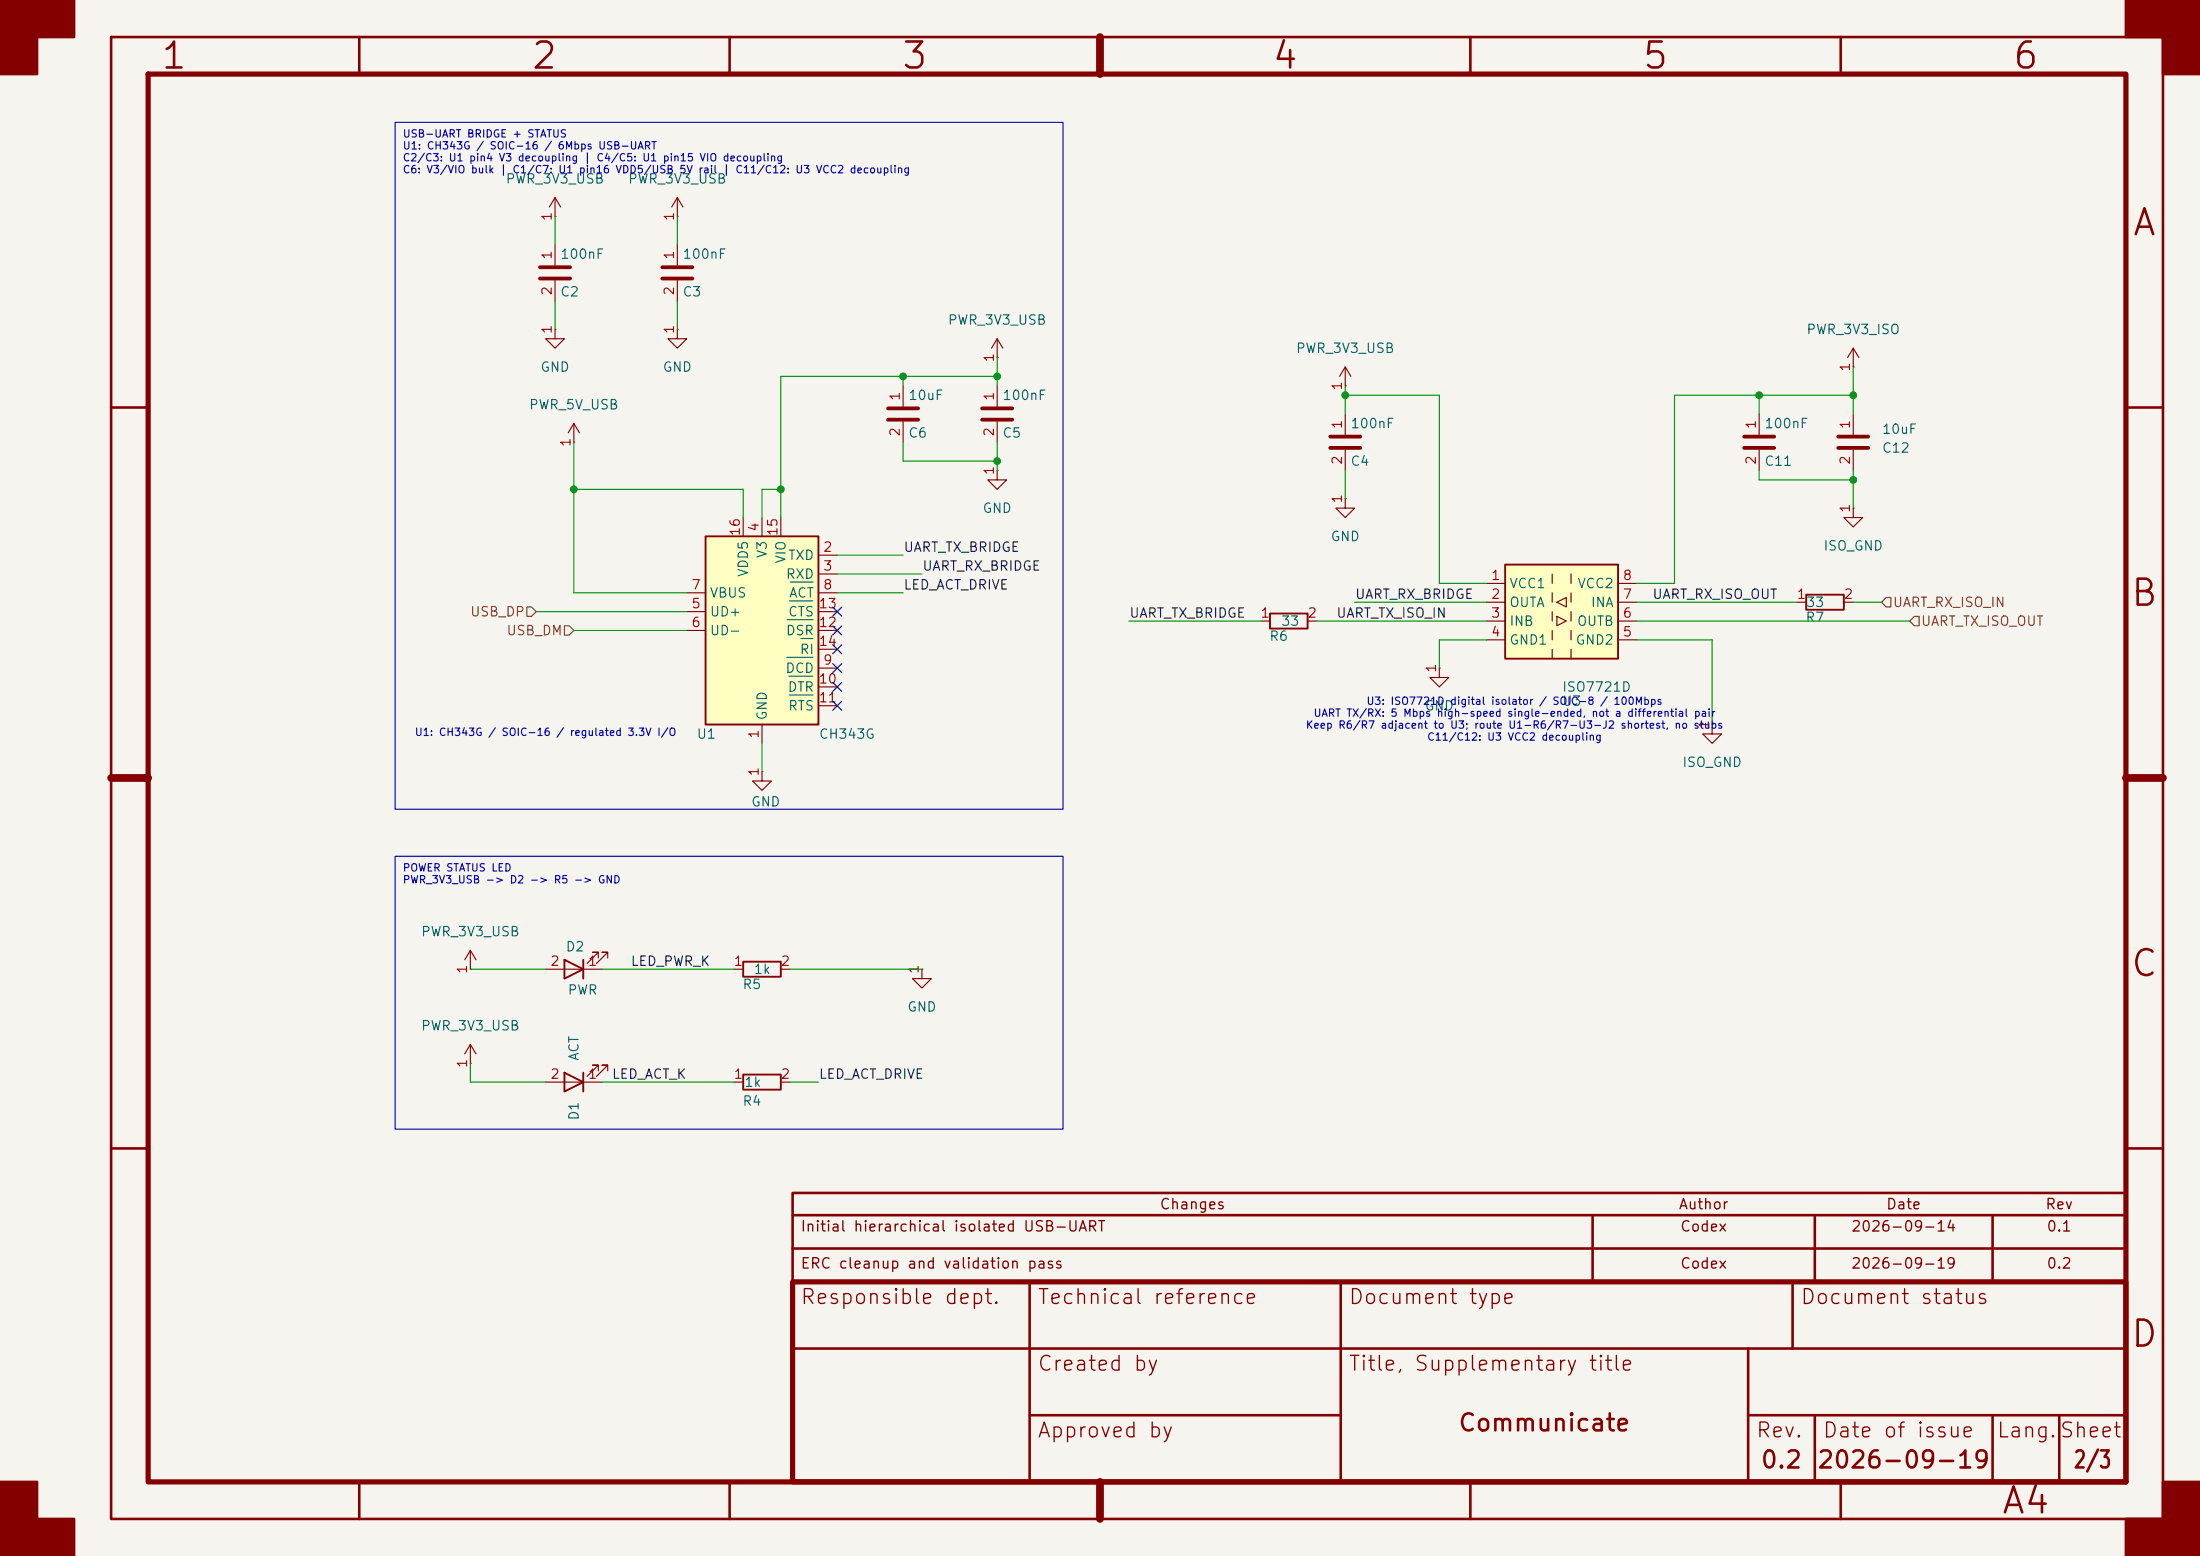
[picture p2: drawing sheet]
<svg xmlns="http://www.w3.org/2000/svg" width="297mm" height="210mm" viewBox="0 0 297 210" stroke-linecap="round" stroke-linejoin="round" font-family="sans-serif">
<path d="M0 0h297v210h-297z" fill="#f5f4ef" stroke="#f5f4ef" stroke-width=".14"/>
<g fill="none" stroke="#840000" stroke-width=".35">
<path d="M15 5h277v200h-277zM48.5 5v5M98.5 5v5M148.5 5v5M198.5 5v5M248.5 5v5M15 55h5M287 55h5M15 105h5M287 105h5M15 155h5M287 155h5"/>
<path d="M107 161h180v12h-180zM107 164h180M107 168.5h180M139 173v27M181 173v27M215 164v9M242 173v9M245 164v9M269 164v9M107 182h180M139 191h42M236 191h51"/>
<path d="M236 182v18M245 191v9M269 191v9M278 191v9M48.5 200v5M98.5 200v5M148.5 200v5M198.5 200v5M248.5 200v5"/>
</g>
<path d="M20 10h267v190h-267zM107 173h180v27h-180z" fill="none" stroke="#840000" stroke-width=".7"/>
<path d="M148.5 5v5M15 105h5M287 105h5M148.5 200v5" fill="none" stroke="#840000" stroke-width="1.1"/>
<g fill="#840000" stroke="#840000" stroke-width=".35">
<path d="M0 0h10v5h-5v5h-5z"/>
<path d="M0 200h5v5h5v5h-10z"/>
<path d="M287 0h10v10h-5v-5h-5z"/>
<path d="M292 200h5v10h-10v-5h5z"/>
</g>
<path d="M100.3 145h5.1v2.1h-5.1z" fill="none" stroke="#840000" stroke-width=".25"/>
<path d="M99.1 146.1h1.2M105.4 146.1h1.3" fill="none" stroke="#840000" stroke-width=".15"/>
<path d="M203.2 76.2h15.2v12.7h-15.2z" fill="#ffffc2"/>
<path d="M203.2 76.2h15.2v12.7h-15.2zM171.4 82.8h5.1v2h-5.1zM243.8 80.3h5.1v2h-5.1zM76.2 129.5l2.5 1.3-2.5 1.3zM78.7 129.5v2.6" fill="none" stroke="#840000" stroke-width=".25"/>
<g fill="none" stroke="#840000" stroke-width=".15">
<path d="M74.9 29.2h.1M74.9 26.7v2.5M74.9 33v2.8M74.9 37.8v2.8M74.9 26.7l-.7 1.2M74.9 26.7l.8 1.2M91.4 29.2h.1M91.4 26.7l-.7 1.2M91.4 26.7l.8 1.2M91.4 26.7v2.5M74.9 44.5v1.2h1.3l-1.3 1.3-1.2-1.3h1.2M74.9 44.5h.1"/>
<path d="M77.5 59.7h.1M77.5 57.2l-.8 1.2M77.5 57.2l.7 1.2M77.5 57.2v2.5M91.4 44.5v1.2h1.3l-1.3 1.3-1.2-1.3h1.2M91.4 44.5h.1M121.9 52.1v2.8M121.9 56.9v2.8M134.6 48.3h.1M134.6 45.7l-.7 1.3M134.6 45.7l.8 1.3M134.6 45.7v2.6"/>
<path d="M181.6 55.9v2.8M250.2 55.9v2.8M181.6 67.3v1.3h1.3l-1.3 1.3-1.3-1.3h1.3M181.6 67.3h.1M181.6 60.7v2.8M200.7 78.7h2.5M209.5 77.5v1.2M212.1 77.5v1.2M218.4 78.7h2.6M250.2 68.6v1.3h1.3l-1.3 1.2-1.3-1.2h1.3M250.2 68.6h.1M250.2 60.7v2.8"/>
<path d="M170.2 83.8h1.2M176.5 83.8h1.3M200.7 81.3h2.5M200.7 83.8h2.5M200.7 86.4h2.5M209.5 80v1.3M209.5 82.6v1.2M209.5 85.1v1.3M209.5 87.6v1.3M210.2 81.3l1.3-.7v1.3zM210.2 83.2l1.3 .6-1.3 .7zM212.1 80v1.3"/>
<path d="M212.1 82.6v1.2M212.1 85.1v1.3M212.1 87.6v1.3M218.4 81.3h2.6M218.4 83.8h2.6M218.4 86.4h2.6M242.6 81.3h1.2M248.9 81.3h1.3M102.9 104.1v1.3h1.2l-1.2 1.3-1.3-1.3h1.3M102.9 104.1h.1M73.7 130.8h7.6M80.8 129.3v-.8h-.8h.8l-1.6 1.5"/>
<path d="M82 129.3v-.8h-.7h.7l-1.5 1.5"/>
</g>
<path d="M72.9 36.1h4.1M72.9 37.6h4.1M119.9 55.1h4.1M119.9 56.6h4.1M179.6 58.9h4M248.2 58.9h4M179.6 60.5h4M248.2 60.5h4" fill="none" stroke="#840000" stroke-width=".51"/>
<path d="M95.2 72.4h15.3v25.4h-15.3z" fill="#ffffc2"/>
<path d="M95.2 72.4h15.3v25.4h-15.3zM100.3 129.8h5.1v2h-5.1zM76.2 144.8l2.5 1.3-2.5 1.2zM78.7 144.8v2.5" fill="none" stroke="#840000" stroke-width=".25"/>
<g fill="none" stroke="#840000" stroke-width=".15">
<path d="M91.4 33v2.8M91.4 37.8v2.8M134.6 52.1v2.8M134.6 56.9v2.8M181.6 52.1h.1M181.6 49.5l-.8 1.3M181.6 49.5l.8 1.3M181.6 49.5v2.6M237.5 55.9v2.8M250.2 49.5h.1M250.2 47l-.8 1.3M250.2 47l.8 1.3"/>
<path d="M250.2 47v2.5M100.3 69.9v2.5M102.9 69.9v2.5M105.4 69.9v2.5M110.5 74.9h2.5M110.5 77.5h2.5M134.6 63.5v1.3h1.3l-1.3 1.2-1.3-1.2h1.3M134.6 63.5h.1M237.5 60.7v2.8M92.7 82.6h2.5M92.7 85.1h2.5M92.7 80h2.5"/>
<path d="M102.9 97.8v2.5M110.5 82.6h2.5M110.5 85.1h2.5M110.5 80h2.5M110.5 90.2h2.5M110.5 92.7h2.5M110.5 95.3h2.5M110.5 87.6h2.5M194.3 90.2v1.2h1.3l-1.3 1.3-1.3-1.3h1.3M194.3 90.2h.1M231.1 97.8v1.3h1.3l-1.3 1.2-1.2-1.2h1.2M231.1 97.8h.1"/>
<path d="M63.5 130.8h.1M63.5 128.3l-.8 1.2M63.5 128.3l.8 1.2M63.5 128.3v2.5M99.1 130.8h1.2M105.4 130.8h1.3M124.5 130.8v1.3h1.2l-1.2 1.3-1.3-1.3h1.3M124.5 130.8h.1M63.5 143.5h.1M63.5 141v2.5M63.5 141l-.8 1.2M63.5 141l.8 1.2"/>
<path d="M73.7 146.1h7.6M80.8 144.5v-.7h-.8h.8l-1.6 1.5M82 144.5v-.7h-.7h.7l-1.5 1.5"/>
</g>
<path d="M106.7 78.6h3.1M106.2 88.7h3.6M106.3 83.6h3.5M106.5 91.3h3.3M106.6 93.8h3.2M106.6 81.1h3.2M108.1 86.2h1.7" fill="none" stroke="#006464" stroke-width=".15"/>
<path d="M89.4 36.1h4.1M89.4 37.6h4.1M132.6 55.1h4.1M132.6 56.6h4.1M235.5 58.9h4M235.5 60.5h4" fill="none" stroke="#840000" stroke-width=".51"/>
<path d="M71.1 81.9h.7l.6 .7-.6 .6h-.7zM76.2 84.5h.6l.7 .6-.7 .6h-.6zM254.6 80.6h.7v1.3h-.7l-.6-.6zM257.8 83.8l.6-.6h.7v1.3h-.7z" fill="none" stroke="#725600" stroke-width=".15"/>
<g fill="none" stroke="#009600" stroke-width=".15">
<path d="M74.9 29.2v3.8M91.4 29.2v3.8M74.9 40.6v3.9M77.5 59.7v20.3h15.2M91.4 40.6v3.9M121.9 50.8v1.3M121.9 59.7v2.5h12.7M134.6 50.8h-29.2v19.1M134.6 48.3v3.8M134.6 59.7v3.8M181.6 53.3h12.7v25.4h6.4M181.6 52.1v3.8"/>
<path d="M237.5 53.3v2.6M250.2 53.3h-24.1v25.4h-5.1M250.2 49.5v6.4M77.5 66h22.8v3.9M105.4 66h-2.5v3.9M113 77.5h11.5M113 74.9h8.9M181.6 63.5v3.8M237.5 63.5v1.3h12.7M250.2 63.5v5.1M72.4 82.6h20.3M77.5 85.1h15.2"/>
<path d="M113 80h8.9M152.4 83.8h17.8M177.8 83.8h22.9M182.9 81.3h17.8M200.7 86.4h-6.4v3.8M221 86.4h10.1v11.4M221 83.8h36.8M221 81.3h21.6M250.2 81.3h3.8M102.9 100.3v3.8M63.5 130.8h10.2M81.3 130.8h17.8"/>
<path d="M106.7 130.8h17.8M63.5 143.5v2.6h10.2M81.3 146.1h17.8M106.7 146.1h3.8"/>
</g>
<path d="M112.4 87l1.2 1.2M112.4 89.6l1.2 1.2M112.4 92.1l1.2 1.2M112.4 94.6l1.2 1.3M112.4 84.5l1.2 1.2M112.4 81.9l1.2 1.3M113.6 87l-1.2 1.2M113.6 89.6l-1.2 1.2M113.6 92.1l-1.2 1.2M113.6 94.6l-1.2 1.3M113.6 84.5l-1.2 1.2M113.6 81.9l-1.2 1.3" fill="none" stroke="#000084" stroke-width=".15"/>
<path d="M53.3 16.5h90.2v92.7h-90.2zM53.3 115.6h90.2v36.8h-90.2z" fill="none" stroke="#0000c2" stroke-width=".15"/>
<g fill="#009600" stroke="#009600" stroke-width=".14">
<circle cx="121.9" cy="50.8" r=".46"/>
<circle cx="134.6" cy="62.2" r=".46"/>
<circle cx="134.6" cy="50.8" r=".46"/>
<circle cx="237.5" cy="53.3" r=".46"/>
<circle cx="250.2" cy="53.3" r=".46"/>
<circle cx="250.2" cy="64.8" r=".46"/>
<circle cx="181.6" cy="53.3" r=".46"/>
<circle cx="105.4" cy="66" r=".46"/>
<circle cx="77.5" cy="66" r=".46"/>
</g>
<g font-size="3.5" fill="#840000">
<text x="21.5" y="10.2">1</text>
<text x="71.5" y="10.2">2</text>
<text x="121.5" y="10.2">3</text>
<text x="171.5" y="10.2">4</text>
<text x="221.5" y="10.2">5</text>
<text x="271.5" y="10.2">6</text>
<text x="287.7" y="32.7">A</text>
<text x="287.4" y="82.7">B</text>
<text x="287.4" y="132.7">C</text>
<text x="287.4" y="182.7">D</text>
<text x="270" y="205.2">A4</text>
</g>
<g font-size="2.3" fill="#840000">
<text x="196.7" y="193.7">Communicate</text>
<text x="237.5" y="198.7">0.2</text>
<text x="245.2" y="198.7">2026-09-19</text>
<text x="279.8" y="198.7">2/3</text>
</g>
<g font-size="2" fill="#840000">
<text x="107.9" y="176.5">Responsible dept.</text>
<text x="139.9" y="176.5">Technical reference</text>
<text x="181.9" y="176.5">Document type</text>
<text x="242.9" y="176.5">Document status</text>
<text x="139.9" y="185.5">Created by</text>
<text x="181.9" y="185.5">Title, Supplementary title</text>
<text x="139.9" y="194.5">Approved by</text>
<text x="236.9" y="194.5">Rev.</text>
<text x="245.9" y="194.5">Date of issue</text>
<text x="269.4" y="194.5">Lang.Sheet</text>
</g>
<g font-size="1.4" fill="#840000">
<text x="108" y="166.6">Initial hierarchical isolated USB-UART</text>
<text x="156.5" y="163.6">Changes</text>
<text x="226.5" y="163.6">Author</text>
<text x="226.7" y="166.6">Codex</text>
<text x="249.8" y="166.6">2026-09-14</text>
<text x="254.5" y="163.6">Date</text>
<text x="276" y="163.6">Rev</text>
<text x="276.2" y="166.6">0.1</text>
<text x="108" y="171.6">ERC cleanup and validation pass</text>
<text x="226.7" y="171.6">Codex</text>
<text x="249.8" y="171.6">2026-09-19</text>
<text x="276.2" y="171.6">0.2</text>
</g>
<g font-size="1.3" fill="#006464">
<text x="68.2" y="25.1">PWR_3V3_USB</text>
<text x="84.7" y="25.1">PWR_3V3_USB</text>
<text x="75.5" y="35.3">100nF</text>
<text x="92.1" y="35.3">100nF</text>
<text x="75.5" y="40.3">C2</text>
<text x="92.1" y="40.3">C3</text>
<text x="127.9" y="44.1">PWR_3V3_USB</text>
<text x="174.9" y="48">PWR_3V3_USB</text>
<text x="243.8" y="45.4">PWR_3V3_ISO</text>
<text x="72.9" y="50.5">GND</text>
<text x="89.4" y="50.5">GND</text>
<text x="71.3" y="55.6">PWR_5V_USB</text>
<text x="122.5" y="59.4">C6</text>
<text x="122.5" y="54.3">10uF</text>
<text x="135.2" y="59.4">C5</text>
<text x="135.2" y="54.3">100nF</text>
<text x="182.2" y="58.1">100nF</text>
<text x="238.1" y="58.1">100nF</text>
<text x="254" y="58.9">10uF</text>
<text x="182.2" y="63.2">C4</text>
<text x="238.1" y="63.2">C11</text>
<text x="254" y="61.4">C12</text>
<text x="132.6" y="69.5">GND</text>
<text x="101.3" y="78" transform="rotate(-90 101.3 78)">VDD5</text>
<text x="103.8" y="75.4" transform="rotate(-90 103.8 75.4)">V3</text>
<text x="106.3" y="75.9">TXD</text>
<text x="106.4" y="76.1" transform="rotate(-90 106.4 76.1)">VIO</text>
<text x="179.5" y="73.4">GND</text>
<text x="246.1" y="74.6">ISO_GND</text>
<text x="95.7" y="83.5">UD+</text>
<text x="95.7" y="81">VBUS</text>
<text x="106" y="78.4">RXD</text>
<text x="106.3" y="83.5">CTS</text>
<text x="106.4" y="81">ACT</text>
<text x="203.7" y="79.7">VCC1</text>
<text x="203.7" y="82.2">OUTA</text>
<text x="212.9" y="79.7">VCC2</text>
<text x="214.7" y="82.2">INA</text>
<text x="243.7" y="82.2">33</text>
<text x="95.7" y="86.1">UD-</text>
<text x="106" y="86.1">DSR</text>
<text x="107.9" y="88.6">RI</text>
<text x="171.3" y="86.8">R6</text>
<text x="172.9" y="84.8">33</text>
<text x="203.7" y="84.8">INB</text>
<text x="203.7" y="87.3">GND1</text>
<text x="212.6" y="87.3">GND2</text>
<text x="212.8" y="84.8">OUTB</text>
<text x="243.7" y="84.3">R7</text>
<text x="105.9" y="91.1">DCD</text>
<text x="106.2" y="93.7">DTR</text>
<text x="210.8" y="95.6">U3</text>
<text x="210.8" y="93.7">ISO7721D</text>
<text x="94" y="100">U1</text>
<text x="103.8" y="97.3" transform="rotate(-90 103.8 97.3)">GND</text>
<text x="106.3" y="96.2">RTS</text>
<text x="110.5" y="100">CH343G</text>
<text x="192.2" y="96.2">GND</text>
<text x="227" y="103.8">ISO_GND</text>
<text x="101.3" y="109.2">GND</text>
<text x="56.8" y="126.7">PWR_3V3_USB</text>
<text x="76.3" y="128.7">D2</text>
<text x="101.7" y="131.8">1k</text>
<text x="76.5" y="134.6">PWR</text>
<text x="100.2" y="133.8">R5</text>
<text x="122.4" y="136.9">GND</text>
<text x="56.8" y="139.4">PWR_3V3_USB</text>
<text x="78.4" y="143.3" transform="rotate(-90 78.4 143.3)">ACT</text>
<text x="100.2" y="149.6">R4</text>
<text x="100.4" y="147">1k</text>
<text x="78.4" y="151.3" transform="rotate(-90 78.4 151.3)">D1</text>
</g>
<g font-size="1.3" fill="#a90000">
<text x="74.8" y="29.9" transform="rotate(-90 74.8 29.9)">1</text>
<text x="91.3" y="29.9" transform="rotate(-90 91.3 29.9)">1</text>
<text x="74.8" y="35.1" transform="rotate(-90 74.8 35.1)">1</text>
<text x="91.3" y="35.1" transform="rotate(-90 91.3 35.1)">1</text>
<text x="74.8" y="40" transform="rotate(-90 74.8 40)">2</text>
<text x="91.3" y="40" transform="rotate(-90 91.3 40)">2</text>
<text x="74.8" y="45.2" transform="rotate(-90 74.8 45.2)">1</text>
<text x="91.3" y="45.2" transform="rotate(-90 91.3 45.2)">1</text>
<text x="134.5" y="49" transform="rotate(-90 134.5 49)">1</text>
<text x="181.5" y="52.8" transform="rotate(-90 181.5 52.8)">1</text>
<text x="250.1" y="50.3" transform="rotate(-90 250.1 50.3)">1</text>
<text x="121.8" y="59" transform="rotate(-90 121.8 59)">2</text>
<text x="121.8" y="54.2" transform="rotate(-90 121.8 54.2)">1</text>
<text x="134.5" y="59" transform="rotate(-90 134.5 59)">2</text>
<text x="134.5" y="54.2" transform="rotate(-90 134.5 54.2)">1</text>
<text x="181.5" y="58" transform="rotate(-90 181.5 58)">1</text>
<text x="237.4" y="58" transform="rotate(-90 237.4 58)">1</text>
<text x="250.1" y="58" transform="rotate(-90 250.1 58)">1</text>
<text x="77.3" y="60.4" transform="rotate(-90 77.3 60.4)">1</text>
<text x="134.5" y="64.2" transform="rotate(-90 134.5 64.2)">1</text>
<text x="181.5" y="62.8" transform="rotate(-90 181.5 62.8)">2</text>
<text x="237.4" y="62.8" transform="rotate(-90 237.4 62.8)">2</text>
<text x="250.1" y="62.8" transform="rotate(-90 250.1 62.8)">2</text>
<text x="102.7" y="71.9" transform="rotate(-90 102.7 71.9)">4</text>
<text x="181.5" y="68" transform="rotate(-90 181.5 68)">1</text>
<text x="250.1" y="69.3" transform="rotate(-90 250.1 69.3)">1</text>
<text x="100.2" y="72.5" transform="rotate(-90 100.2 72.5)">16</text>
<text x="105.3" y="72.5" transform="rotate(-90 105.3 72.5)">15</text>
<text x="111" y="74.8">2</text>
<text x="111" y="77.3">3</text>
<text x="93.2" y="82.4">5</text>
<text x="93.2" y="79.9">7</text>
<text x="110.4" y="82.4">13</text>
<text x="111" y="79.9">8</text>
<text x="170.1" y="83.7">1</text>
<text x="176.4" y="83.7">2</text>
<text x="201.2" y="78.6">1</text>
<text x="201.2" y="81.1">2</text>
<text x="201.2" y="83.7">3</text>
<text x="219" y="83.7">6</text>
<text x="219" y="81.1">7</text>
<text x="219" y="78.6">8</text>
<text x="242.5" y="81.1">1</text>
<text x="248.8" y="81.1">2</text>
<text x="93.2" y="85">6</text>
<text x="110.4" y="85">12</text>
<text x="110.4" y="87.5">14</text>
<text x="201.2" y="86.2">4</text>
<text x="219" y="86.2">5</text>
<text x="110.4" y="92.6">10</text>
<text x="110.4" y="95.1">11</text>
<text x="111" y="90">9</text>
<text x="194.2" y="90.9" transform="rotate(-90 194.2 90.9)">1</text>
<text x="102.7" y="99.8" transform="rotate(-90 102.7 99.8)">1</text>
<text x="231" y="98.5" transform="rotate(-90 231 98.5)">1</text>
<text x="102.7" y="104.9" transform="rotate(-90 102.7 104.9)">1</text>
<text x="63.4" y="131.5" transform="rotate(-90 63.4 131.5)">1</text>
<text x="74.2" y="130.7">2</text>
<text x="79.3" y="130.7">1</text>
<text x="99" y="130.7">1</text>
<text x="105.3" y="130.7">2</text>
<text x="124.3" y="131.5" transform="rotate(-90 124.3 131.5)">1</text>
<text x="63.4" y="144.2" transform="rotate(-90 63.4 144.2)">1</text>
<text x="74.2" y="145.9">2</text>
<text x="79.3" y="145.9">1</text>
<text x="99" y="145.9">1</text>
<text x="105.3" y="145.9">2</text>
</g>
<g font-size="1.3" fill="#0f0f0f">
<text x="121.9" y="74.8">UART_TX_BRIDGE</text>
<text x="124.4" y="77.3">UART_RX_BRIDGE</text>
<text x="121.9" y="79.9">LED_ACT_DRIVE</text>
<text x="152.4" y="83.7">UART_TX_BRIDGE</text>
<text x="180.3" y="83.7">UART_TX_ISO_IN</text>
<text x="182.9" y="81.2">UART_RX_BRIDGE</text>
<text x="223" y="81.2">UART_RX_ISO_OUT</text>
<text x="85.1" y="130.7">LED_PWR_K</text>
<text x="82.5" y="145.9">LED_ACT_K</text>
<text x="110.5" y="145.9">LED_ACT_DRIVE</text>
</g>
<g font-size="1.3" fill="#725600">
<text x="63.4" y="83.5">USB_DP</text>
<text x="255.4" y="82.2">UART_RX_ISO_IN</text>
<text x="68.3" y="86.1">USB_DM</text>
<text x="259.2" y="84.8">UART_TX_ISO_OUT</text>
</g>
<g font-size="1" fill="#0000c2">
<text x="54.3" y="18.8">USB-UART BRIDGE + STATUS</text>
<text x="54.3" y="20.4">U1: CH343G / SOIC-16 / 6Mbps USB-UART</text>
<text x="54.3" y="22">C2/C3: U1 pin4 V3 decoupling | C4/C5: U1 pin15 VIO decoupling</text>
<text x="54.3" y="23.6">C6: V3/VIO bulk | C1/C7: U1 pin16 VDD5/USB 5V rail | C11/C12: U3 VCC2 decoupling</text>
<text x="184.4" y="95.4">U3: ISO7721D digital isolator / SOIC-8 / 100Mbps</text>
<text x="55.9" y="99.6">U1: CH343G / SOIC-16 / regulated 3.3V I/O</text>
<text x="176.2" y="98.6">Keep R6/R7 adjacent to U3; route U1-R6/R7-U3-J2 shortest, no stubs</text>
<text x="177.3" y="97">UART TX/RX: 5 Mbps high-speed single-ended, not a differential pair</text>
<text x="192.6" y="100.2">C11/C12: U3 VCC2 decoupling</text>
<text x="54.3" y="117.9">POWER STATUS LED</text>
<text x="54.3" y="119.5">PWR_3V3_USB -&gt; D2 -&gt; R5 -&gt; GND</text>
</g>
</svg>
